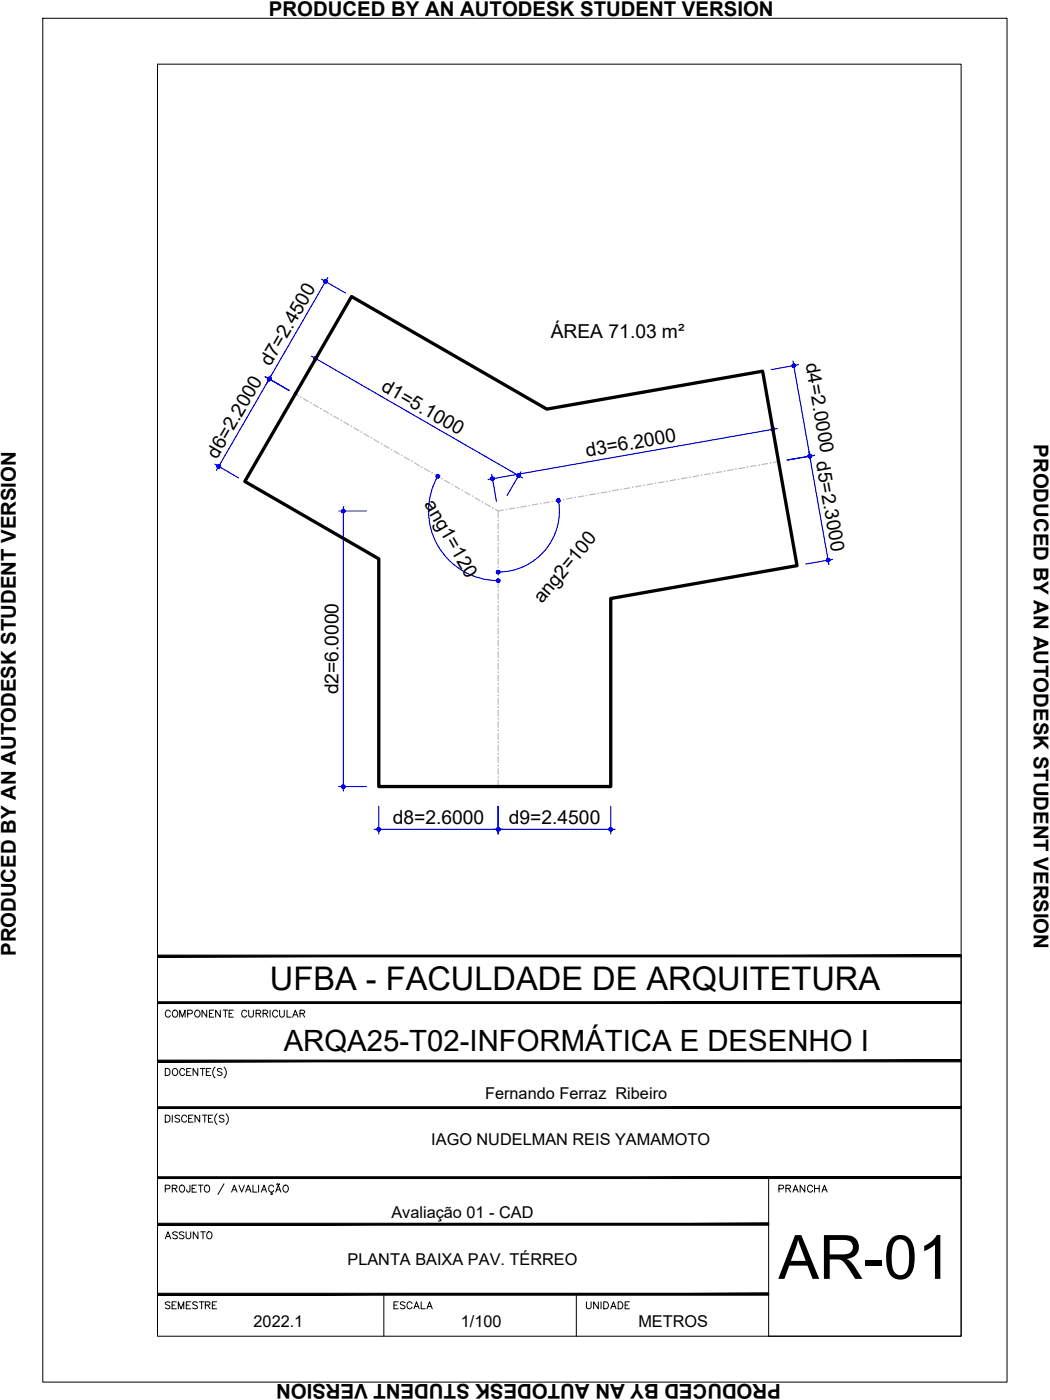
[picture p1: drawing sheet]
<svg xmlns="http://www.w3.org/2000/svg" width="229mm" height="305mm" viewBox="0 0 229 305" stroke-linecap="round" stroke-linejoin="round" font-family="sans-serif">
<!-- layer: ARQ_EIXO CINZA 04 -->
<g fill="none" stroke="#bababa" stroke-width=".25">
<path d="M64.3 85.8l.6 .3M66 86.8l1.1 .6M68.2 88.1l1.1 .6M70.4 89.3l1.1 .7M72.6 90.6l1.1 .6M74.8 91.9l1.1 .6M77 93.1l1.1 .7M79.2 94.4l1.1 .6M81.4 95.7l1.1 .6M83.6 96.9l1.1 .7M85.8 98.2l1.1 .6M88 99.5l1.1 .6"/>
<path d="M90.2 100.8l1.1 .6M92.4 102l1.1 .7M94.6 103.3l1.1 .6M96.8 104.6l1.1 .6M99 105.8l1.1 .7M101.2 107.1l1.1 .6M103.4 108.4l1.1 .6M105.6 109.6l1.1 .7M107.8 110.9l.7 .4M108.5 114v1.2M108.5 116.5v1.3M108.5 119v1.3"/>
<path d="M109.6 111l-1.1 .3v1.4M112.1 110.6l-1.3 .2M114.6 110.2l-1.2 .2M117.1 109.7l-1.2 .2M119.6 109.3l-1.2 .2M122.1 108.8l-1.2 .3M124.6 108.4l-1.2 .2M127.1 108l-1.2 .2M129.6 107.5l-1.2 .2M132.1 107.1l-1.2 .2M134.6 106.6l-1.3 .2M137.1 106.2l-1.3 .2"/>
<path d="M139.6 105.7l-1.3 .3M142.1 105.3l-1.2 .2M144.6 104.9l-1.2 .2M147.1 104.4l-1.2 .2M149.6 104l-1.2 .2M152.1 103.5l-1.2 .3M154.6 103.1l-1.2 .2M157.1 102.7l-1.2 .2M159.6 102.2l-1.2 .2M162.1 101.8l-1.2 .2M164.6 101.3l-1.2 .3M167.1 100.9l-1.2 .2"/>
<path d="M169.5 100.5l-1.1 .2M108.5 121.6v1.3M108.5 124.1v1.3M108.5 126.7v1.2M108.5 129.2v1.3M108.5 131.7v1.3M108.5 134.3v1.3M108.5 136.8v1.3M108.5 139.4v1.2M108.5 141.9v1.3M108.5 144.4v1.3M108.5 147v1.3"/>
<path d="M108.5 149.5v1.3M108.5 152.1v1.2M108.5 154.6v1.3M108.5 157.1v1.3M108.5 159.7v1.3M108.5 162.2v1.3M108.5 164.8v1.2M108.5 167.3v1.3M108.5 169.8v1.4"/>
</g>
<g fill="#bababa" stroke="#bababa" stroke-width=".22">
<path d="M108.4 169.2h.1z"/>
<path d="M108.4 166.7h.1z"/>
<path d="M108.4 161.6h.1z"/>
<path d="M108.4 159h.1z"/>
<path d="M108.4 156.5h.1z"/>
<path d="M108.4 151.4h.1z"/>
<path d="M108.4 148.9h.1z"/>
<path d="M108.4 146.3h.1z"/>
<path d="M108.4 138.7h.1z"/>
<path d="M108.4 131.1h.1z"/>
<path d="M108.4 113.3h.1z"/>
<path d="M125.1 108.3h.2z"/>
<path d="M132.6 107h.2z"/>
<path d="M137.7 106l.1 .1z"/>
<path d="M140.3 105.6v.1z"/>
<path d="M142.7 105.2h.1z"/>
<path d="M145.2 104.8h.1z"/>
<path d="M152.7 103.5h.1z"/>
<path d="M155.2 103h.1z"/>
<path d="M157.6 102.6h.2z"/>
<path d="M162.8 101.6v.2z"/>
<path d="M165.2 101.3h.2z"/>
<path d="M167.7 100.8h.2z"/>
<path d="M102.8 108h.2z"/>
<path d="M98.4 105.5h.2z"/>
<path d="M89.7 100.3v.2z"/>
<path d="M87.5 99.1v.1z"/>
<path d="M80.9 95.3v.1z"/>
<path d="M78.6 94.1h.1z"/>
<path d="M76.4 92.8h.2z"/>
<path d="M74.2 91.5h.2z"/>
<path d="M67.7 87.6v.2z"/>
<circle cx="108.5" cy="164.1" r=".07"/>
<circle cx="108.5" cy="154" r=".07"/>
<circle cx="108.5" cy="143.8" r=".07"/>
<circle cx="108.5" cy="141.3" r=".07"/>
<circle cx="108.5" cy="136.2" r=".07"/>
<circle cx="108.5" cy="133.6" r=".07"/>
<circle cx="108.5" cy="128.6" r=".07"/>
<circle cx="108.5" cy="126" r=".07"/>
<circle cx="108.5" cy="123.5" r=".07"/>
<circle cx="108.5" cy="120.9" r=".07"/>
<circle cx="108.5" cy="118.4" r=".07"/>
<circle cx="108.5" cy="115.9" r=".07"/>
<circle cx="110.2" cy="110.9" r=".07"/>
<circle cx="112.7" cy="110.5" r=".07"/>
<circle cx="115.2" cy="110.1" r=".07"/>
<circle cx="117.7" cy="109.6" r=".07"/>
<circle cx="120.2" cy="109.2" r=".07"/>
<circle cx="122.7" cy="108.7" r=".07"/>
<circle cx="127.7" cy="107.9" r=".07"/>
<circle cx="130.2" cy="107.4" r=".07"/>
<circle cx="135.3" cy="106.5" r=".07"/>
<circle cx="147.8" cy="104.3" r=".07"/>
<circle cx="150.3" cy="103.9" r=".07"/>
<circle cx="160.2" cy="102.1" r=".07"/>
<circle cx="107.3" cy="110.6" r=".07"/>
<circle cx="105.1" cy="109.3" r=".07"/>
<circle cx="100.7" cy="106.8" r=".07"/>
<circle cx="96.3" cy="104.2" r=".07"/>
<circle cx="94.1" cy="102.9" r=".07"/>
<circle cx="91.9" cy="101.7" r=".07"/>
<circle cx="85.3" cy="97.9" r=".07"/>
<circle cx="83.1" cy="96.6" r=".07"/>
<circle cx="72.1" cy="90.2" r=".07"/>
<circle cx="69.9" cy="89" r=".07"/>
<circle cx="65.5" cy="86.4" r=".07"/>
</g>
<!-- layer: COTA AZUL -->
<g fill="none" stroke="#00f" stroke-width=".25">
<path d="M67.9 77.6l45.9 26.5M69.3 77.2l-3 5.2M70 60.8l5.2 3M71.4 60.4l-13.3 23M172.6 78.6l7.9 44.3M173.8 79.4l-5.9 1.1M57.7 82l5.2 3M59.1 81.6l-12 20.8M168.1 92.5l1.1 5.9M169.2 93.3l-62.9 11.1M177.3 99.1l-5.9 1.1M46.8 101l5.1 3.1"/>
<path d="M73.7 111.3h6.1M74.8 110.3v62M95.3 103.6a15.2 15.2 0 0 0 13.2 22.8M107.1 103.3l1 5.9M113.4 102.7l-3 5.2M121.6 108.9a13.3 13.3 0 0 1-13.1 15.6M181.3 121.8l-5.9 1M73.7 171.2h6.1M82.5 175.6v6M108.5 175.6v6M133 175.6v6M81.4 180.6h52.5"/>
</g>
<!-- layer: 0 -->
<g fill="#00f" stroke="#00f" stroke-width=".22">
<path d="M68.4 77.9v.2h.3zM68.4 78.1h.3l-.3 .1zM68.4 78.2l.1 .2 .2-.3z"/>
<path d="M68.7 78.1l-.2 .3h.2zM68.7 78.1l.2 .3h-.2zM68.7 78.1l.2 .3 .2-.2z"/>
<path d="M68.7 78.1l.4 .1v-.1zM68.7 78.1l.4-.2v.2zM68.9 77.7l-.2 .4 .4-.2z"/>
<path d="M68.7 77.7v.4l.2-.4zM68.5 77.7h.2v.4zM68.5 77.7l-.1 .2 .3 .2z"/>
<path d="M112.9 103.5l.3 .2 .1-.2zM112.9 103.5l.3-.1 .1 .1zM113.1 103.2l-.2 .3 .3-.1z"/>
<path d="M112.9 103.2v.3l.2-.3zM112.7 103.2h.2v.3zM112.7 103.2l-.1 .2 .3 .1z"/>
<path d="M112.6 103.4l-.1 .1h.4zM112.5 103.5h.4l-.3 .2zM112.6 103.7l.1 .2 .2-.4z"/>
<path d="M112.9 103.5l-.2 .4h.2zM112.9 103.5l.2 .4h-.2zM112.9 103.5l.2 .4 .1-.2z"/>
<path d="M74.5 111l.3 .3v-.4zM74.5 111l.3 .3-.4-.2zM74.4 111.1v.2h.4z"/>
<path d="M74.4 111.3v.2l.4-.2zM74.4 111.5l.4-.2-.3 .3zM74.8 111.3l-.3 .3h.3z"/>
<path d="M74.8 111.3v.3h.1zM74.8 111.3l.3 .2-.2 .1zM74.8 111.3l.3 .2v-.2z"/>
<path d="M74.8 111.3h.3v-.2zM74.9 111l.2 .1-.3 .2zM74.8 110.9v.4l.1-.3z"/>
<path d="M74.8 171.2v.4h.1zM74.8 171.2l.3 .3-.2 .1zM74.8 171.2l.3 .3v-.3z"/>
<path d="M74.8 171.2h.3v-.1zM74.9 170.9l.2 .2-.3 .1zM74.8 170.9v.3l.1-.3z"/>
<path d="M74.5 170.9l.3 .3v-.3zM74.5 170.9l.3 .3-.4-.1zM74.4 171.1v.1h.4z"/>
<path d="M74.4 171.2v.3l.4-.3zM74.4 171.5l.4-.3-.3 .4zM74.8 171.2l-.3 .4h.3z"/>
<path d="M106.8 104.3l.1 .2 .3-.3zM106.9 104.5l.3-.3-.1 .4zM107.2 104.2l-.1 .4h.2z"/>
<path d="M107.2 104.2l.1 .4 .1-.1zM107.2 104.2l.4 .2-.2 .1zM107.2 104.2l.4 .2v-.2z"/>
<path d="M107.2 104.2h.4l-.1-.2zM107.4 103.9l.1 .1-.3 .2zM107.1 103.9l.1 .3 .2-.3z"/>
<path d="M107 103.9l.2 .3-.1-.3zM107 103.9l.2 .3-.4-.1zM106.8 104.1v.2l.4-.1z"/>
<path d="M168.3 93.5l.4-.1-.1-.2zM168.4 93.1l.2 .1-.3 .3zM168.2 93.1l.1 .4 .1-.4z"/>
<path d="M168 93.2l.3 .3-.1-.4zM168 93.2l.3 .3-.4-.2zM167.9 93.3v.3l.4-.1z"/>
<path d="M167.9 93.6l.1 .1 .3-.2zM168 93.7l.3-.2-.2 .3zM168.3 93.5l-.2 .3 .3 .1z"/>
<path d="M168.3 93.5l.1 .4 .1-.1zM168.3 93.5l.3 .1-.1 .2zM168.3 93.5l.3 .1 .1-.2z"/>
<path d="M172.6 79.3l.2 .3v-.4zM172.6 79.3l.2 .3-.3-.1zM172.5 79.5v.2l.3-.1z"/>
<path d="M172.5 79.7l.1 .1 .2-.2zM172.6 79.8l.2-.2-.1 .4zM172.8 79.6l-.1 .4h.2z"/>
<path d="M172.8 79.6l.1 .4 .2-.1zM172.8 79.6l.4 .1-.1 .2zM172.8 79.6l.4 .1v-.2z"/>
<path d="M172.8 79.6l.4-.1-.1-.1zM173 79.2l.1 .2-.3 .2zM172.8 79.2v.4l.2-.4z"/>
<path d="M176.3 99.3l.1 .4 .1-.1zM176.3 99.3l.4 .1-.2 .2zM176.3 99.3l.4 .1v-.2z"/>
<path d="M176.6 99.1l-.3 .2 .4-.1zM176.4 98.9l.2 .2-.3 .2zM176.2 98.9l.1 .4 .1-.4z"/>
<path d="M176.1 99l.2 .3-.1-.4zM176.1 99l.2 .3-.4-.1zM175.9 99.2v.2l.4-.1z"/>
<path d="M175.9 99.4l.1 .1 .3-.2zM176 99.5l.3-.2-.1 .4zM176.3 99.3l-.1 .4h.2z"/>
<path d="M176.1 99l.2 .3-.1-.4zM176.1 99l.2 .3-.4-.1zM175.9 99.2v.2l.4-.1z"/>
<path d="M175.9 99.4l.1 .1 .3-.2zM176 99.5l.3-.2-.1 .4zM176.3 99.3l-.1 .4h.2z"/>
<path d="M176.3 99.3l.1 .4 .1-.1zM176.3 99.3l.4 .1-.2 .2zM176.3 99.3l.4 .1v-.2z"/>
<path d="M176.6 99.1l-.3 .2 .4-.1zM176.4 98.9l.2 .2-.3 .2zM176.2 98.9l.1 .4 .1-.4z"/>
<path d="M180.3 122v.3l.3-.1zM180.3 122l.3 .1v.1zM180.3 122l.3 .1 .1-.2z"/>
<path d="M180.3 122l.4-.1-.1-.2zM180.4 121.6l.2 .1-.3 .3zM180.2 121.6l.1 .4 .1-.4z"/>
<path d="M180 121.7l.3 .3-.1-.4zM180 121.7l.3 .3-.3-.2zM180 121.8l-.1 .2h.4z"/>
<path d="M179.9 122l.1 .2 .3-.2zM180 122.2l.3-.2-.1 .3zM180.3 122l-.1 .3h.1z"/>
<path d="M58.6 82.1v.4l.2-.3zM58.4 82.2l.2-.1v.4zM58.4 82.2l-.1 .1 .3 .2z"/>
<path d="M58.3 82.3v.2h.3zM58.3 82.5h.3l-.3 .2zM58.3 82.7l.1 .1 .2-.3z"/>
<path d="M58.6 82.5l-.2 .3 .2 .1zM58.6 82.5l.2 .3-.2 .1zM58.6 82.5l.2 .3 .2-.1z"/>
<path d="M58.6 82.5l.4 .2v-.2zM58.6 82.5l.4-.2v.2zM58.8 82.2l-.2 .3 .4-.2z"/>
<path d="M47.6 101.6l-.1 .3h.1zM47.6 101.6l.2 .3h-.2zM47.6 101.6l.2 .3 .2-.2z"/>
<path d="M47.6 101.6l.4 .1v-.1zM47.6 101.6l.4-.3v.3zM47.8 101.2l-.2 .4 .4-.3z"/>
<path d="M47.6 101.2v.4l.2-.4zM47.5 101.2h.1v.4zM47.3 101.3l.3 .3-.1-.4z"/>
<path d="M47.3 101.3l-.1 .3h.4zM47.2 101.6h.4l-.3 .1zM47.3 101.7l.2 .2 .1-.3z"/>
<path d="M58.6 82.5l-.2 .3 .2 .1zM58.6 82.5l.2 .3-.2 .1zM58.6 82.5l.2 .3 .2-.1z"/>
<path d="M58.6 82.5l.4 .2v-.2zM58.6 82.5l.4-.2v.2zM58.8 82.2l-.2 .3 .4-.2z"/>
<path d="M58.6 82.1v.4l.2-.3zM58.4 82.2l.2-.1v.4zM58.4 82.2l-.1 .1 .3 .2z"/>
<path d="M58.3 82.3v.2h.3zM58.3 82.5h.3l-.3 .2zM58.3 82.7l.1 .1 .2-.3z"/>
<path d="M70.9 60.9v.4l.2-.3zM70.7 61l.2-.1v.4zM70.7 61l-.1 .1 .3 .2z"/>
<path d="M70.6 61.1l-.1 .2h.4zM70.5 61.3h.4l-.3 .2zM70.6 61.5l.1 .1 .2-.3z"/>
<path d="M70.9 61.3l-.2 .3h.2zM70.9 61.3l.2 .3h-.2zM70.9 61.3l.2 .3 .1-.1z"/>
<path d="M70.9 61.3l.3 .2v-.2zM70.9 61.3l.3-.2v.2zM71.1 61l-.2 .3 .3-.2z"/>
<path d="M108.5 180.6h.3v-.2zM108.6 180.3l.2 .1-.3 .2zM108.5 180.2v.4l.1-.3z"/>
<path d="M108.3 180.3l.2 .3v-.4zM108.1 180.4l.2-.1 .2 .3zM108.1 180.4v.2h.4z"/>
<path d="M108.1 180.6v.2l.4-.2zM108.1 180.8l.4-.2-.2 .3zM108.5 180.6l-.2 .3h.2z"/>
<path d="M108.5 180.6v.3h.1zM108.5 180.6l.3 .2-.2 .1zM108.5 180.6l.3 .2v-.2z"/>
<path d="M82.1 180.6v.2l.4-.2zM82.1 180.8l.4-.2-.2 .3zM82.5 180.6l-.2 .3h.2z"/>
<path d="M82.5 180.6v.3h.1zM82.5 180.6l.3 .2-.2 .1zM82.5 180.6l.3 .2v-.2z"/>
<path d="M82.5 180.6h.3v-.2zM82.6 180.3l.2 .1-.3 .2zM82.5 180.2v.4l.1-.3z"/>
<path d="M82.3 180.3l.2 .3v-.4zM82.1 180.4l.2-.1 .2 .3zM82.1 180.4v.2h.4z"/>
<path d="M133 180.6h.3v-.2zM133.1 180.3l.2 .1-.3 .2zM133 180.2v.4l.1-.3z"/>
<path d="M132.8 180.3l.2 .3v-.4zM132.8 180.3l.2 .3-.4-.2zM132.6 180.4v.2h.4z"/>
<path d="M132.6 180.6v.2l.4-.2zM132.6 180.8l.4-.2-.2 .3zM133 180.6l-.2 .3h.2z"/>
<path d="M133 180.6v.3h.1zM133 180.6l.3 .2-.2 .1zM133 180.6l.3 .2v-.2z"/>
<path d="M108.1 180.6v.2l.4-.2zM108.1 180.8l.4-.2-.2 .3zM108.5 180.6l-.2 .3h.2z"/>
<path d="M108.5 180.6v.3h.1zM108.5 180.6l.3 .2-.2 .1zM108.5 180.6l.3 .2v-.2z"/>
<path d="M108.5 180.6h.3v-.2zM108.6 180.3l.2 .1-.3 .2zM108.5 180.2v.4l.1-.3z"/>
<path d="M108.3 180.3l.2 .3v-.4zM108.1 180.4l.2-.1 .2 .3zM108.1 180.4v.2h.4z"/>
<path d="M95.3 103.3v.4l.2-.3zM95.2 103.4l.1-.1v.4zM95 103.5l.3 .2-.1-.3z"/>
<path d="M95 103.5v.2h.3zM95 103.7h.3l-.3 .2zM95 103.9l.2 .1 .1-.3z"/>
<path d="M95.3 103.7l-.1 .3 .1 .1zM95.3 103.7l.2 .3-.2 .1zM95.3 103.7l.2 .3 .2-.1z"/>
<path d="M95.3 103.7l.4 .2v-.2zM95.3 103.7l.4-.2v.2zM95.5 103.4l-.2 .3 .4-.2z"/>
<path d="M108.5 126.4h.3v-.2zM108.6 126.1l.2 .1-.3 .2zM108.5 126v.4l.1-.3z"/>
<path d="M108.3 126.1l.2 .3v-.4zM108.1 126.2l.2-.1 .2 .3zM108.1 126.2v.2h.4z"/>
<path d="M108.1 126.4v.2l.4-.2zM108.1 126.6l.4-.2-.2 .3zM108.5 126.4l-.2 .3 .2 .1z"/>
<path d="M108.5 126.4v.4l.1-.1zM108.5 126.4l.3 .2-.2 .1zM108.5 126.4l.3 .2v-.2z"/>
<path d="M108.1 124.6v.2l.4-.2zM108.1 124.8l.4-.2-.2 .3zM108.5 124.6l-.2 .3h.2z"/>
<path d="M108.5 124.6v.3h.1zM108.5 124.6l.3 .2-.2 .1zM108.5 124.6l.3 .2v-.2z"/>
<path d="M108.5 124.6h.3v-.2zM108.6 124.2l.2 .2-.3 .2zM108.5 124.2v.4l.1-.4z"/>
<path d="M108.3 124.2l.2 .4v-.4zM108.1 124.4l.2-.2 .2 .4zM108.1 124.4v.2h.4z"/>
<path d="M121.3 108.7l.3 .3-.1-.4zM121.3 108.7l.3 .3-.4-.2zM121.2 108.8v.2h.4z"/>
<path d="M121.2 109l.1 .2 .3-.2zM121.3 109.2l.3-.2-.1 .3zM121.6 109l-.1 .3h.1z"/>
<path d="M121.6 109v.3l.2-.1zM121.6 109l.3 .1-.1 .1zM121.6 109l.3 .1v-.2z"/>
<path d="M121.8 108.7l-.2 .3 .3-.1zM121.7 108.6l.1 .1-.2 .3zM121.5 108.6l.1 .4 .1-.4z"/>
</g>
<path d="M76.5 64.6l42.5 24.5 47-8.3 7.5 42.3-40.5 7.2v40.9h-50.5v-49.5l-29.2-16.9z" fill="none" stroke="#000" stroke-width=".72"/>
<!-- layer: MRG_EXTERNA -->
<path d="M9.3 4h209.9v296.9h-209.9z" fill="none" stroke="#000" stroke-width=".22"/>
<!-- layer: MRG_INTERNA -->
<path d="M34.3 14h175v276.9h-175z" fill="none" stroke="#000" stroke-width=".22"/>
<!-- layer: SIMB_01 -->
<g fill="#000" stroke="#000" stroke-width=".22">
<path d="M34.3 218.1v.4l175-.4zM34.3 218.5l175-.4v.4z"/>
<path d="M34.3 207.9v.4l175-.4zM34.3 208.3l175-.4v.4z"/>
<path d="M34.3 230.8v.4l175-.4zM34.3 231.2l175-.4v.4z"/>
<path d="M34.3 256.2v.4l175-.4zM34.3 256.6l175-.4v.4z"/>
<path d="M34.3 241v.3l175-.3zM34.3 241.3l175-.3v.3z"/>
<path d="M34.3 266.3v.4l133-.4zM34.3 266.7l133-.4v.4z"/>
<path d="M34.3 282h133v-.4zM34.3 281.6h133l-133 .4z"/>
</g>
<g fill="none" stroke="#000" stroke-width=".22">
<path d="M45 219.9v1.5l-1-1.5v1.5M46.5 219.9h-.9v1.5h.9M48 219.9v1.5l-1.1-1.5v1.5M48.6 219.9h1M49.1 219.9v1.5M50.8 219.9h-.9v1.5h.9M54.1 219.9v1.1l.5 .4h.3l.3-.4v-1.1M58.8 219.9v1.5M60.9 219.9v1.1l.4 .4 .5-.2 .1-1.3M62.5 219.9v1.5h.9M209.3 208.1v82.8h-42v-34.5M36 232.6h.5a.82 .82 0 0 1 .5 .8 .82 .82 0 0 1-.5 .7h-.5z"/>
<path d="M37.1 220.3a.56 .56 0 0 0-.7-.4 .56 .56 0 0 0-.4 .6 .63 .63 0 0 0 .2 .8 .63 .63 0 0 0 .9-.2M37.7 220.1a.72 .72 0 0 1 1 .2 .72 .72 0 0 1-.3 1.1 .72 .72 0 0 1-.9-.4 .72 .72 0 0 1 .2-.9zM37.7 232.8a.72 .72 0 0 1 1 .2 .72 .72 0 0 1-.3 1.1 .72 .72 0 0 1-.9-.4 .72 .72 0 0 1 .2-.9zM39.1 221.4v-1.5l.6 1.5 .6-1.5v1.5M40.2 233a.56 .56 0 0 0-.6-.4 .56 .56 0 0 0-.5 .6 .63 .63 0 0 0 .3 .8 .63 .63 0 0 0 .8-.2M40.6 233.3h.6M40.9 220.7l.9-.1v-.5l-.3-.2h-.6v1.5M41.6 232.6h-1v1.5h1M42.7 220a.71 .71 0 0 1 .9 .7 .71 .71 0 0 1-.9 .7l-.3-.5v-.4zM43.1 232.6v1.5l-1.1-1.5v1.5M43.6 232.6h1M44.1 232.6v1.5"/>
<path d="M44.9 233.3h.6M45.6 220.6h.5M45.9 232.6h-1v1.5h1M46.8 232.3a1.57 1.57 0 0 0 0 2.4M48.3 232.8l-.3-.2-.7 .2 .2 .4 .5 .2 .3 .3v.2l-.3 .2-.7-.2M48.8 232.3a1.57 1.57 0 0 1 0 2.4M49.9 220.6h.5M53.7 220.3a.56 .56 0 0 0-.6-.4 .56 .56 0 0 0-.5 .6 .63 .63 0 0 0 .3 .8 .63 .63 0 0 0 .8-.2M55.8 220.6h.8l.2-.4-.4-.3h-.6v1.5M56.3 220.6l.5 .8M57.3 220.6h.8l.2-.4-.4-.3h-.6v1.5M57.8 220.6l.5 .8"/>
<path d="M60.5 220.3a.56 .56 0 0 0-.7-.4 .56 .56 0 0 0-.4 .6 .63 .63 0 0 0 .2 .8 .63 .63 0 0 0 .9-.2M63.7 221.4l.6-1.5 .6 1.5M63.9 220.9h.7M65.3 220.6h.9l.1-.4-.3-.3h-.7v1.5M65.8 220.6l.5 .8M36 242.8h.5a.82 .82 0 0 1 .5 .7 .82 .82 0 0 1-.5 .8h-.5zM36 258.8l.9-.1 .1-.6-1-.1v1.5M37.5 258.7l1-.1v-.5l-1-.1v1.5M37.5 242.8v1.5M38 258.7l.5 .8M39.1 243l-.3-.2-.7 .2 .2 .4 .7 .3 .1 .2v.2l-.3 .2-.7-.2M39.2 258.2a.72 .72 0 0 1 1 .2 .72 .72 0 0 1-.3 1.1 .72 .72 0 0 1-.9-.4 .72 .72 0 0 1 .2-.9z"/>
<path d="M40.6 243.2a.56 .56 0 0 0-.6-.4 .56 .56 0 0 0-.5 .6 .63 .63 0 0 0 .3 .8 .63 .63 0 0 0 .8-.2M41.1 243.5h.6M41.4 258l-.1 1.4-.4 .1-.2-.1-.1-.4M41.8 258.7h.6M42 242.8h-.9v1.5h.9M42.8 258h-1v1.5h1M43.2 258h1M43.5 242.8v1.5l-1-1.5v1.5M43.7 258v1.5M44.1 242.8h1M44.6 242.8v1.5M44.6 258.2a.63 .63 0 0 1 .8-.1 .63 .63 0 0 1 .2 .9 .57 .57 0 0 1-.5 .6 .57 .57 0 0 1-.6-.6z"/>
<path d="M45.4 243.5h.5M46.3 242.8h-.9v1.5h.9M47.2 242.5a1.57 1.57 0 0 0 0 2.3M48.8 243l-.4-.2-.6 .2 .1 .4 .7 .3 .2 .2v.2l-.4 .2-.6-.2M48.8 257.7l-1.3 2.4M49.2 242.5a1.57 1.57 0 0 1 0 2.3M50.4 259.5l.6-1.5 .6 1.5M50.7 259h.7M52 258l.6 1.5 .6-1.5M53.5 259.5l.6-1.5 .6 1.5M53.7 259h.7M55.1 258v1.5h.9"/>
<path d="M56.3 258v1.5M56.9 259.5l.6-1.5 .5 1.5M57.1 259h.7M59.1 259.5v.3l.2 .2h-.4M59.6 258.4a.6 .6 0 0 0-.9-.3 .6 .6 0 0 0-.2 .9 .54 .54 0 0 0 .4 .5 .54 .54 0 0 0 .7-.3M60 259.5l.6-1.5 .6 1.5M60.2 259h.8M60.3 257.8l-.1 .1M60.3 257.8h.2M60.5 257.8l.1 .1M60.6 257.9h.2M60.9 257.7l-.1 .2"/>
<path d="M61.8 258.2a.72 .72 0 0 1 1 .2 .72 .72 0 0 1-.3 1.1 .72 .72 0 0 1-.9-.4 .72 .72 0 0 1 .2-.9zM83.6 281.8v9.1M125.5 281.8v9.1"/>
</g>
<text font-size="13.3" x="169.5" y="278.4">AR-01</text>
<text font-size="7.1" x="58.8" y="215.6">UFBA - FACULDADE DE ARQUITETURA</text>
<text font-size="6.4" x="61.8" y="228.9">ARQA25-T02-INFORMÁTICA E DESENHO I</text>
<g font-size="4.4">
<text x="58.5" y="3.6">PRODUCED BY AN AUTODESK STUDENT VERSION</text>
<text x="225.1" y="96.7" transform="rotate(90 225.1 96.7)">PRODUCED BY AN AUTODESK STUDENT VERSION</text>
<text x="3.5" y="208.2" transform="rotate(-90 3.5 208.2)">PRODUCED BY AN AUTODESK STUDENT VERSION</text>
<text x="168.3" y="260.7">PRANCHA</text>
<text x="34.9" y="270.9">ASSUNTO</text>
<text x="34.9" y="286.1">SEMESTRE</text>
<text x="84.7" y="286.1">ESCALA</text>
<text x="126.3" y="286.1">UNIDADE</text>
<text x="170" y="301.3" transform="rotate(-180 170 301.3)">PRODUCED BY AN AUTODESK STUDENT VERSION</text>
</g>
<g font-size="4.2">
<text x="119.9" y="73.5">ÁREA 71.03 m²</text>
<text x="58.9" y="80" transform="rotate(-60 58.9 80)">d7=2.4500</text>
<text x="175.3" y="79.2" transform="rotate(80 175.3 79.2)">d4=2.0000</text>
<text x="82.8" y="84.9" transform="rotate(30 82.8 84.9)">d1=5.1000</text>
<text x="47.2" y="100.1" transform="rotate(-60 47.2 100.1)">d6=2.2000</text>
<text x="127.8" y="99.5" transform="rotate(-10 127.8 99.5)">d3=6.2000</text>
<text x="177.6" y="100.7" transform="rotate(80 177.6 100.7)">d5=2.3000</text>
<text x="92.3" y="109.8" transform="rotate(60 92.3 109.8)">ang1=120</text>
<text x="118" y="131.5" transform="rotate(-50 118 131.5)">ang2=100</text>
<text x="73.7" y="151.2" transform="rotate(-90 73.7 151.2)">d2=6.0000</text>
<text x="85.5" y="179.5">d8=2.6000</text>
<text x="110.8" y="179.5">d9=2.4500</text>
</g>
<g font-size="3.5">
<text x="105.6" y="239.3">Fernando Ferraz Ribeiro</text>
<text x="93.9" y="249.3">IAGO NUDELMAN REIS YAMAMOTO</text>
<text x="85.2" y="265.2">Avaliação 01 - CAD</text>
<text x="75.6" y="275.4">PLANTA BAIXA PAV. TÉRREO</text>
<text x="55.2" y="289">2022.1</text>
<text x="100.3" y="289">1/100</text>
<text x="139" y="289">METROS</text>
</g>
</svg>
